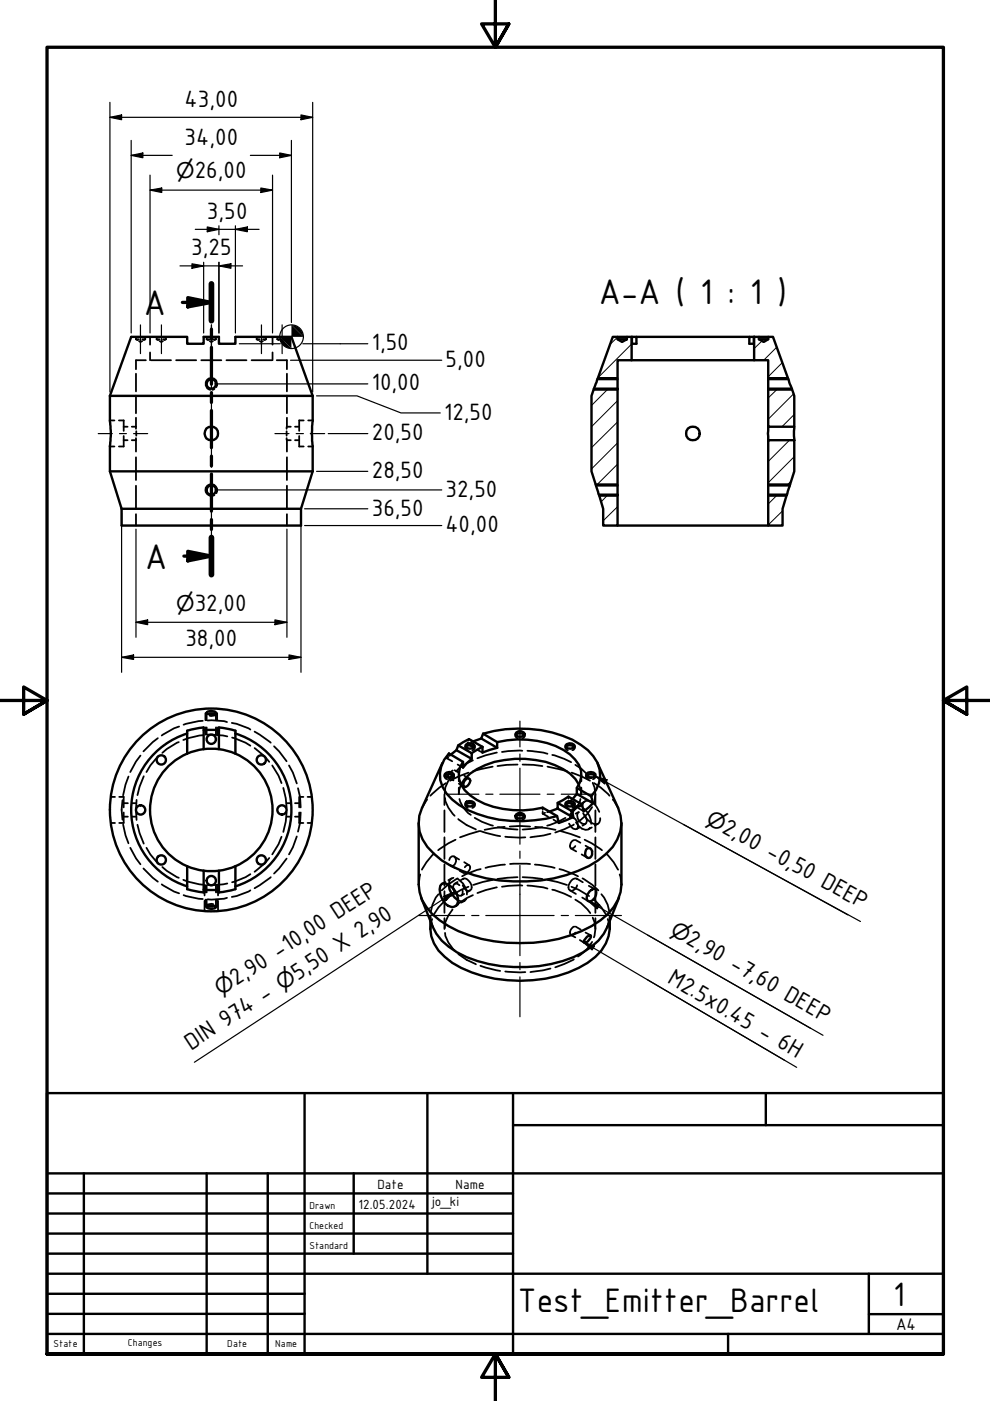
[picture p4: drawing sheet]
<svg xmlns="http://www.w3.org/2000/svg" width="210mm" height="297mm" viewBox="0 0 210 297" stroke-linecap="round" stroke-linejoin="round" font-family="sans-serif">
<!-- layer: Hatch (ISO) -->
<g fill="none" stroke="#000" stroke-width=".21">
<path d="M130.9 71.5l-1.6 1.6M133.9 72.9l-7.2 7.2M161.5 72.3l-1.6 1.6M164.7 73.6l-2.8 2.8M165.9 76.9l-3 3M129 82.4l-3.6 3.6M130.9 98.4l-4.5 4.5M130.9 93.9l-5.5 5.5M130.9 89.5l-5.5 5.4M130.9 84.9l-5.5 5.6M162.9 93.3v.1M164.9 82.4l-2 2"/>
<path d="M167.1 80.2l-.2 .2M167.4 93.3l-4.5 4.5M168.3 83.5l-5.4 5.4M168.4 96.8l-5.5 5.5M168.4 87.9l-2.6 2.6M128.9 104.9l-1.5 1.5M130.9 107.4l-3 3M164.8 104.9l-1.9 2M165.9 108.3l-3 3M167.8 102l-1 .9"/>
</g>
<!-- layer: Hidden (ISO) -->
<g fill="none" stroke="#000" stroke-width=".38">
<path d="M28.8 71.9h.7M28.8 71.9l.3 .2M28.8 71.4v.2M28.8 71.7v.2M28.8 79.2v3.8M29.5 72.3l.3 .2 .4-.2M30.2 71.9h.6M30.8 71.9l-.3 .2M30.8 71.4v.2M30.8 71.7v.2M30.9 76.4h-2.1v1.9M31.8 71.4v1.7"/>
<path d="M31.8 74.7v1.7M32 76.4h4.3M33.2 71.9h.6M33.2 71.9l.3 .2M33.2 71.4v.2M33.2 71.7v.2M33.8 72.3l.4 .2 .3-.2M34.5 71.9h.7M35.2 71.9l-.3 .2M35.2 71.4v.2M35.2 71.7v.2M37.3 76.4h4.3"/>
<path d="M42.7 76.4h4.2M43.8 71.9h.6M43.8 71.9l.3 .2M43.8 71.4v.2M43.8 71.7v.2M44.4 72.3l.4 .2 .3-.2M45.1 71.9h.7M45.8 71.9l-.3 .2M45.8 71.4v.2M45.8 71.7v.2M48 76.4h4.3M53.3 76.4h4.3"/>
<path d="M54.4 71.9h.7M54.4 71.9l.3 .2M54.4 71.4v.2M54.4 71.7v.2M55.1 72.3l.3 .2 .4-.2M55.8 71.9h.6M56.4 71.9l-.3 .2M56.4 71.4v.2M56.4 71.7v.2M57.8 71.4v1.7M57.8 74.7v1.7M58.7 76.4h2.1v1.9"/>
<path d="M58.8 71.9h.7M58.8 71.9l.3 .2M58.8 71.4v.2M58.8 71.7v.2M59.5 72.3l.3 .2 .3-.2M60.1 71.9h.7M60.8 71.9l-.3 .2M60.8 71.4v.2M60.8 71.7v.2M60.8 79.2v3.8M23.3 89.1h1M23.3 94.7h1"/>
<path d="M25.2 89.1h1v2.3M26.2 92.4v2.3h-1M26.2 90.5h.9M26.2 93.3h.9M27.9 90.5h.9M27.9 93.3h.9M28.8 90.5v.4M28.8 92.9v.4M28.8 83.9v3.7M28.8 88.6v1.9M28.8 93.3v2.4M28.8 97v4.8"/>
<path d="M28.9 91.4v1M45.5 82.4l-.5 .3M46 81.6l-.2 .5M60.8 92.9v.4M60.8 91.4v1M60.8 90.5v.4M60.8 90.5h.9M60.8 93.3h.9M60.8 83.9v3.7M60.8 88.6v1.9M60.8 93.3v2.4M60.8 97v4.8"/>
<path d="M62.5 90.5h.9M62.5 93.3h.9M63.4 92.4v2.3h1M64.4 89.1h-1v2.3M65.3 89.1h1M65.3 94.7h1M28.8 103v4.8M28.8 109v2.4M45.5 105l-.5 .1M46 104.1l-.2 .5M60.8 103v4.8M60.8 109v2.4"/>
<path d="M33.5 156.5l-1.1 .8-2 2M37.9 157.3l-2.5 1.5-1 .8M38 154l-1.1 .4-2.6 1.5M43 152.8l-.9 .1-3.2 .8M43 155.9l-3.1 .6-1 .4M43.6 151.2v1.5M43.6 154.2v1.6M43.8 151.1v1.6M43.8 154.2v1.6M44 152.8l3.5 .1 .6 .2M44 155.8l3.3 .1 .9 .2M44.4 151.2h.4a.78 .78 0 0 1 1 .3l-.3 .2-1.1 .1"/>
<path d="M45.8 151.1v1.6M45.8 154.2v1.6M46 151.2v1.5M46 154.2v1.6M49.1 153.3l1.1 .2 2.9 1.2M49.2 156.4l2.9 1.1 1 .6M54 155.1l3.4 2.4M54 158.6l2.1 1.8 1 1.1M58.1 158.2l1.1 1.1 1.6 2.1M95.2 159.8l-.1 .3M98.7 158.2v.1M98.7 158.4v.1"/>
<path d="M98.7 158.4v.3l.5 .4M99.1 157.7l1 .7M99.2 157.4l-.1 .3M99.4 156.7l-.1 .3M99.4 157.5l-.3 .2M100.3 157.2l-.4 .1M100.6 158.4v.3l-.5 .4M100.6 158.2v.1M100.6 158.4v.1M101.2 159l1.1 .6M105.3 159.6l-2.3 .5-1.8 .7M109.3 155.6v.2"/>
<path d="M109.3 155.9v.2M109.3 155.8v.3l.5 .4M110.7 159.2h-2.9l-1.4 .2M111.2 155.8l.1 .3-.6 .4M111.3 155.6v.2M111.3 155.9v.2M111.8 159.2l3.4 .4 .9 .2M119.9 158.2v.1M119.9 158.4v.1M120 158.4l-.1 .3 .5 .4M121.8 158.4l.1 .3-.6 .4M121.9 158.2v.1"/>
<path d="M121.9 158.4v.1M23.5 169h.9M23.5 174.5h.9M25.3 169h.9v2.2M26 169.7l-.2 2 .2 2.1M26.1 174.8l.5 2.3 .6 1.7M26.2 172.3v2.2h-.9M26.2 170.3h.9M26.2 173.2h.9M27.2 164.6l-.6 1.8-.5 2.2M27.6 179.8l1.2 2.2 1 1.2M28 170.3h.9"/>
<path d="M28 173.2h.9M29 169.6l-.2 2.1 .2 2.1M29.1 174.9l.5 1.7 .9 2.3M29.8 160.2l-1 1.3-1.2 2.2M30.5 164.6l-.9 2.2-.5 1.8M31.1 179.8l.8 1.4 1.7 1.9M33.6 160.3l-1.7 2-.8 1.4M57.7 162.3l1.4 2.2 .6 1.5M59.7 177.4l-.6 1.6-1.4 2.2M60.1 167.1l.5 2.1 .2 2M60.8 172.3l-.2 1.9-.5 2.2M60.8 170.3h.9"/>
<path d="M60.8 173.2h.9M61.3 162.3l.8 1.5 .8 2.3M62.5 170.3h.9M62.5 173.2h.9M62.9 177.3l-.8 2.3-.8 1.6M63.2 167.1l.4 1.9 .2 2.2M63.4 172.3v2.2h.9M63.8 172.3l-.2 2.1-.4 1.9M64.3 169h-.9v2.2M65.2 169h.9M65.2 174.5h.9M90.6 169.5l-1.1 1.8"/>
<path d="M94.2 164.3v.2M94.2 164.6v.1M94.2 168.4v2.3M94.2 171.8v4.6M94.2 177.5v4.6M94.3 164.5v.3l.5 .4M94.4 169.2a6.6 6.6 0 0 0 2 3.8M94.6 166l-1.4 1-2 1.7M94.7 160.8l1.2 .6M94.9 160.5l-.2 .3M95 164.8l1.1 .7M95.1 160.5l-.4 .3"/>
<path d="M95.6 160l-.3 .3M95.9 164.3l-.8 1.2-.7 1.4-.1 1.3M96 163.4l-.6 .5-.5 .8 .3 .1 .8-.5M96.2 164.5l.1 .3-.5 .4M96.3 164.3v.2M96.3 164.6v.1M96.4 163.3l1 .6M96.6 178l-1.5 .8-2.2 1.5M97 162.1l1.2 .6M97.2 173.7a12.9 12.9 0 0 0 3.7 2.2M97.3 166.2l1.1 .6M97.3 164.3v1.4"/>
<path d="M97.4 169.4a5.5 5.5 0 0 0 2.4 3.4M97.7 166.4l-.4 1.2v.8v-1.4M98.4 164.5l1 .6M98.7 170.4v.1M98.7 170.7v.1M98.7 170.6v.3l.5 .4M99.3 163.8l-2.1 .8-1.8 .9M100.3 161.2l-1.4 .6-1.6 1.1-.6 .7M100.6 170.6v.3l-.5 .4M100.6 173.4l1.6 .8 2.3 .9M100.6 170.4v.1M100.6 170.7v.1"/>
<path d="M101.7 176.2l-4.2 1.3M101.9 176.2l4.1 1.1M104.5 162.5l-4.2 1M105.5 175.4l4.2 .5M107 175.3l-4.3 .6M107.1 177.4l4.3 .1M108.1 175.2l2.1-.1 2.2 .1M109.3 173v.1M109.3 173.2v.1M109.3 173.2v.3l.5 .3M109.7 162.1l-2.3 .1-1.9 .2M110.8 162.1l2.3 .1 1.9 .2"/>
<path d="M111.2 173.2l.1 .3-.6 .3M111.3 173v.1M111.3 173.2v.1M113.5 175.3l4.3 .6M115 175.4l-4.2 .5M115.1 172.5l1.1 .7M115.1 171.2v.5M115.1 172.1v.4M115.6 172.3l-.5 .2M116.1 162.5l4.1 1M116.5 172.1l-.5 .1M116.7 176.8l-1.5 .4-2.7 .3"/>
<path d="M117.1 160.1l2.5 .8 1.5 .7M117.3 173.8l1.2 .7M118.9 176.2l4 1.3M119.9 173.4l-1.5 .8-2.4 .9M119.9 170.4v.1M119.9 170.7v.1M120 170.6l-.1 .3 .5 .4M120.5 170.1l1.1 .6M120.5 168.9v.4M120.5 169.7v.4M120.8 169.8l-.3 .3M121 179.9l1.2 .6"/>
<path d="M121.2 163.8l2.2 .8 1.7 .9M121.4 172.9l-.6 .4 .4-.1a1.85 1.85 0 0 1 1.1 2.6 1.4 1.4 0 0 1-1.7-1.2M121.4 169.4l-.3 .3M121.7 174.8l-2.1 1-1.9 .7M121.8 178.1a1.21 1.21 0 0 0-.8 1.8 .88 .88 0 0 0 1-.5M121.8 170.6l.1 .3-.6 .4M121.9 170.4v.1M121.9 170.7v.1M122 162.2l1.2 .7 2 2.1M122 178.1l1.1 .6M122.1 174.4a2.44 2.44 0 0 0 2.6 1.5l.4-.4M122.7 170.7l-.7 .4"/>
<path d="M122.7 172.2l-.7 .3M122.7 171.4l1.1 .6M122.7 172.2l-.2 .1a1.83 1.83 0 0 0 1.5 2.4l.3-.2 .2-.5-.5-1.2M122.7 166.4l.5 1.2v.8M122.9 175.4l-.6 .4M123 171l-.6-.1a1.72 1.72 0 0 0-.7 2.6M123.1 169.4a5.8 5.8 0 0 1-2.4 3.4M123.3 164.3v1.4M123.3 167v1.4M123.4 171a1.36 1.36 0 0 1 1-1.2 1.36 1.36 0 0 1 1.5 .5l.6 .8 .6 1M123.6 172.4a3.7 3.7 0 0 0 2.9 2.3 .98 .98 0 0 0 .8-1.2M123.8 171.4a4.1 4.1 0 0 1 1.5 3.3"/>
<path d="M124 178l1.5 .8 2.1 1.5M124 169.9l-.6 .4M124.1 179.3l1.1 .6M124.1 174.7l-.6 .4M124.3 164.3v.2M124.3 164.6v.1M124.3 164.5v.3l.5 .4M125.5 175.4l-.7 .4M125.5 171.1a8.2 8.2 0 0 1-2.9 3.1M125.7 166a5.3 5.3 0 0 1 .2 4.2M126 166l1.4 1 1.8 1.7M126.2 164.5v.3l-.5 .4"/>
<path d="M126.2 164.3v.2M126.2 164.6v.1M126.2 168.4v2.3M126.2 171.8v4.6M126.2 177.5v4.6M126.7 174.7l-.6 .4M129.9 169.5l1.2 1.8M30.4 184.1l2 2 1.1 .8M34.3 187.5l2.6 1.5 1.1 .4M34.4 183.8l1 .8 2.5 1.5M38.9 186.5l1 .4 3.1 .7M38.9 189.8l3.2 .7 .9 .1"/>
<path d="M43.4 187.6v2.3M43.4 191v2.2M43.6 187.7v1.5M43.6 190.7v1.6M43.8 187.7v1.5M43.8 190.7v1.6M45.2 191.7l-1.1 .1-.3 .1a.78 .78 0 0 0 1 .4h.3M45.8 187.7v1.5M45.8 190.7v1.6M46 187.7v1.5M46 190.7v1.6M46.2 187.6v2.3"/>
<path d="M46.2 191v2.2M48.1 190.4l-.6 .1-3.5 .2M48.2 187.3l-3.4 .4-.8-.1M53.1 188.8l-2.9 1.2-1.1 .2M53.1 185.3l-1 .7-2.9 1.1M57.1 181.9l-1 1.2-2.1 1.7M57.4 186l-3.4 2.3M60.8 182l-1.6 2.1-1.1 1.1M89.1 185.4l-.3 2.2M91.2 194.1v.4M91.2 194.9v.4M91.3 194.5l.5 2"/>
<path d="M91.6 194.9l-.4 2.1M92.1 181a11.4 11.4 0 0 0-2.6 3.4M93 189.6l-.6 .7-.7 1.5-.4 1.6M94.2 183.2v4.6M94.2 189v4.5M94.2 194.7v2.3M94.4 197.8a6.6 6.6 0 0 0 2 3.7M94.4 187l-.7 .4M94.7 190.7l-1.7 1.7-1 1.5M95.2 182.4a.76 .76 0 0 1 .9-.9 .76 .76 0 0 1 .6 1 .92 .92 0 0 1-1.1 1l-.1-.1M95.6 183.5l.9 .6M95.8 186.2l-.7 .4"/>
<path d="M95.9 192.8l-.8 1.3-.7 1.4-.1 1.3M96.1 186.1l-.5 .3-.4 .5v.7M96.3 181.6l1 .6M97 186.2l-2 1.4-1.3 1.2M97 187l-.6 .4M97.1 186.4a3.9 3.9 0 0 1 1.9 3.3M97.2 191.8l-.7 .3M97.4 187.7l-.8-.4-.3 .2-.2 .4v.6M97.5 184.6l.9 .6M98 188.7v.9l-.2 .3h-.5l-.5-.3M98.2 186.4v-.1a1.79 1.79 0 0 1 1.7 2.2l-.2 .3a1.21 1.21 0 0 1-1.6-1.1M98.2 186.3l-.6 .4"/>
<path d="M98.4 182.8l1 .6M98.4 189.5l-.5 .4M98.5 191l-.7 .4M98.6 183.9a.67 .67 0 0 1 1-.3 1.53 1.53 0 0 1-.9 1.6M98.9 190.6l-.5 .5h-.6l-.7-.2M99.3 188l-1.5 .6-2.2 1.4M99.7 188.8l-.6 .4M100.3 189.8l-1.4 .6-1.6 1.1-.6 .6M101.9 184.3l-.8 .2-3.1 1.3M104.5 186.5l-4.2 1.1M105.3 188.1l-2.3 .6-1.8 .6M107.1 183.3l-4.2 .7"/>
<path d="M108.1 183.2h4.3M109.7 186l-4.2 .4M110.7 187.8h-2.9l-1.4 .2M110.8 186l4.2 .4M111.8 187.8l3.4 .3 .9 .3M113.4 183.3l4.2 .7M116.1 186.5l4.1 1.1M117.1 188.6l2.5 .9 1.5 .7M118.6 184.3l4 1.5M120.8 188.8l1.3 .7M121 198.2l1 .5M121.2 188l1.5 .6 2.2 1.4"/>
<path d="M121.8 196.5l-.5 .3a.86 .86 0 0 0 0 1.5l.6-.3 .1-.3M122 190.7l1.2 .8 2 2.1M122 196.5l1.1 .6M122.3 186.4v-.1a1.73 1.73 0 0 0-1.7 2.2l.2 .3a1.18 1.18 0 0 0 1.6-1.1M122.3 186.3l1.3 .8M122.9 199.3l1 .6M123.3 181.2l1.2 .6M123.4 190.3l1.3 .8M123.5 186.2l2 1.4 1.4 1.2M124.1 197.7l1.1 .6M124.8 187.8l1.4 .7M125.5 199.7a8.2 8.2 0 0 1-2.9 3.1"/>
<path d="M125.7 194.5a5.3 5.3 0 0 1 .2 4.2M125.7 190.7l.5 .3 1.3 1.4 1 1.5M126.2 183.2v4.6M126.2 189v4.5M126.2 194.7v2.3M127.5 189.6l.6 .7 .7 1.5 .4 1.6M128.5 181a11.4 11.4 0 0 1 2.6 3.4M128.8 194.9l.5 2.1M129.2 194.5l-.4 2M129.3 194.1v.4M129.3 194.9v.4M131.4 185.4l.4 2.2"/>
<path d="M97.2 202.2a12.9 12.9 0 0 0 3.7 2.3M101.9 204.8l4.1 1.1M107.1 206l4.3 .1M116.7 205.3l-1.5 .4-2.7 .4M121.7 203.4l-2.1 1-1.9 .7"/>
</g>
<!-- layer: Visible (ISO) -->
<g fill="none" stroke="#000" stroke-width=".51">
<path d="M129.9 71.4h1v.5l1 .6 1-.6v-.5h1v5h-3v4h-4.2zM130.9 71.4h2M130.9 71.9h2M133.9 71.4h.1M133.9 76.4h26M134 71.4h.9v1.5h-.9zM134.9 71.4h24M158.9 71.4h.9v1.5h-.9zM159.8 71.4h.1M159.9 71.4h1v.5l1 .6 1-.6v-.5h1l3.2 9h-4.2v-4h-3zM160.9 71.4h2M160.9 71.9h2"/>
<path d="M23.3 83.9v5.2a20.1 20.1 0 0 1 0 5.6v5.2l2.5 8M23.3 83.9l4.5-12.5h11.9v1.5h3.5v-1.5h3.2v1.5h3.5v-1.5h11.9l4.5 12.5M23.3 83.9h43M23.3 99.9h43M66.3 83.9v5.2a20.1 20.1 0 0 0 0 5.6v5.2M66.3 99.9l-2.5 8v3.5h-38v-3.5M125.9 82.4h5v20.5h-4.5l-1-3v-16zM126.7 80.4l-.8 2M130.9 80.4v2M162.9 93.3h5.5v6.6l-1 3h-4.5zM162.9 82.4h5l.5 1.5v6.6h-5.5zM162.9 80.4v2"/>
<path d="M162.9 90.5v2.8M167.1 80.4l.8 2M168.4 90.5v2.8M25.8 107.9h38M126.4 102.9l.6 2M127 104.9h3.9v6.5h-3v-3.5zM130.9 102.9v2M130.9 111.4h32M162.9 104.9h3.9l-.9 3v3.5h-3zM162.9 102.9v2M167.4 102.9l-.6 2M39.7 154.9l3.5-.7v4.6"/>
<path d="M39.7 155.5a17 17 0 0 0-11.9 16.2 17 17 0 0 0 11.9 16.2M39.7 154.9v4.9M43.2 154.8h3.2M43.9 151l.9-.3a.93 .93 0 0 1 1 .4 1.56 1.56 0 0 1-2 .1zM46.4 158.8v-4.6l3 .6 .5 .1v4.9M49.9 155.5a17 17 0 0 1 11.9 16.2 17 17 0 0 1-11.9 16.2M96.8 159.1l-1.2 .9M97.2 158l2.8 1.7v1.2l-3.2-1.8zM97.2 158l2.2-1.3 2.9 1.7M98.7 158.4a1.3 1.3 0 0 1 1.9 0M98.7 157.9a1.29 1.29 0 0 1 1.9 .2 1.11 1.11 0 0 1-1.9 .1zM102 156.6l3.4 1.9"/>
<path d="M102.3 158.4l-2.3 1.3M102.3 158.4v1.2l3.1-1.1M102.4 155.6a27.8 27.8 0 0 1 18.9 1.2 11.3 11.3 0 0 1 5.4 4.9 6.2 6.2 0 0 1-1.4 7.1M102.4 155.6l-.4 1-1.7 .6M102.4 155.6l3 1.7v1.2M105.4 157.3a20.3 20.3 0 0 1 14 1.7 7.6 7.6 0 0 1 3.8 4.4l.1 1.2-.4 1.3-.6 1.2M109.3 155.8a1.3 1.3 0 0 1 1.9 0M109.5 155.3a1.14 1.14 0 0 1 1.8 .3 1.1 1.1 0 0 1-1 .6 1.1 1.1 0 0 1-1-.6zM120 158.4a1.3 1.3 0 0 1 1.8 0M120.1 157.8a1.13 1.13 0 0 1 1.8 .4 1.29 1.29 0 0 1-1.9 .2l-.1-.3zM88.8 174.5v13.1a8.5 8.5 0 0 0 2.8 6.2 25.1 25.1 0 0 0 15.8 6.1 32.6 32.6 0 0 0 18.1-3.6 11.8 11.8 0 0 0 6.1-7.1l.2-1.6v-13.1M93.8 161.8l-4.3 9.5a8 8 0 0 0 2.5 9.7 22.3 22.3 0 0 0 11.1 5.2 33.9 33.9 0 0 0 21.7-2.6 14 14 0 0 0 6.1-5.6 7.4 7.4 0 0 0 .2-6.7l-4.4-9.5"/>
<path d="M94.3 164.5a1.38 1.38 0 0 1 1.9 0M94.3 164.1a1.24 1.24 0 0 1 1.9 0v.4a1.24 1.24 0 0 1-1.9 0zM97.7 166.4a9.3 9.3 0 0 1 5.2-4.2 20.3 20.3 0 0 1 16.5 .9l1.4 .9 1.2 1.1 .7 1.3M98.2 161.5a5 5 0 0 0 1.5 7.1 17.9 17.9 0 0 0 13.3 3l2.1-.4 3 1.8 .4 1.5 3-1.2M98.7 170.6a1.3 1.3 0 0 1 1.9 0M98.9 165.1h.5a1.15 1.15 0 0 1-.7 1.8l-.3-.1a1.28 1.28 0 0 1 .5-1.7zM98.9 170a1.2 1.2 0 0 1 1.7 .5 1.29 1.29 0 0 1-1.9 .2v-.4zM100 160.9l-1.8 1.8v-1.2l-3-1.7a6.5 6.5 0 0 0 .7 9.7 22.1 22.1 0 0 0 14.9 4.6l5-.5 2.3-.6M109.3 173.2a1.3 1.3 0 0 1 1.9 0M109.5 172.6a1.14 1.14 0 0 1 1.8 .4 1.1 1.1 0 0 1-1 .6 1.1 1.1 0 0 1-1-.6zM118.2 171.4v-1.2l2.9 1.7 .4 1.4-3.3-1.9-1.7 .7M118.2 170.2l2.3-1.3 2.9 1.6"/>
<path d="M120 170.6a1.3 1.3 0 0 1 1.8 0M120 170.2a1.36 1.36 0 0 1 1.9 .1 1.09 1.09 0 0 1-1 .7 1.09 1.09 0 0 1-1-.5zM121.4 169.4l.9-1.1 3.4 2M122.3 168.3v-1.2l3 1.7M123.4 170.5l-2.3 1.4M124.3 164.5a1.3 1.3 0 0 1 1.9 0M124.7 163.8l.6-.1 .6 .1 .3 .3v.4a1.24 1.24 0 0 1-1.9 0v-.4zM125.3 168.8l.4 1.5M125.7 170.3l-1.9 1.7-.4-1.5M39.7 188.5l3.5 .7M39.7 183.7a13 13 0 0 1-5.2-19.9 13 13 0 0 1 20.6 0 13 13 0 0 1-5.2 19.9M39.7 183.7l1.7 .6 1.8 .3"/>
<path d="M39.7 183.7v4.8M43.2 188.6h3.2M43.2 184.6h3.2M43.2 184.6v4.6M43.9 192.2l.9-.3 .7 .2 .3 .2a1.38 1.38 0 0 1-2 0zM46.4 184.6v4.6l3.5-.7M49.9 183.7v4.8M49.9 183.7l-1.7 .6-1.8 .3M89.3 190.3l2.5 6.2a11.2 11.2 0 0 0 5.1 5.4 30 30 0 0 0 26.7 0 11.2 11.2 0 0 0 5.2-5.4l2.5-6.2M91.2 195.3a8.2 8.2 0 0 0 3.1 7.6 20.9 20.9 0 0 0 10.6 4.6 28.4 28.4 0 0 0 19.7-3.4 9.1 9.1 0 0 0 4.7-8.8M93.5 187.6a1.43 1.43 0 0 1 1.9 .2 3.3 3.3 0 0 1 1.4 4.1 1.92 1.92 0 0 1-2.8-.9 3.5 3.5 0 0 1-.5-3.4zM95.2 187.6a4.2 4.2 0 0 0 1.9 3.3"/>
<path d="M96.1 188.5l.7 1.1M124.3 180.1a.66 .66 0 0 1 1 0 1.15 1.15 0 0 1-.5 1.8 1.1 1.1 0 0 1-.5-1.8zM124.5 198.6l.7-.3a1.44 1.44 0 0 1-1.1 1.6h-.2a.73 .73 0 0 1 .3-1zM125 189l.9-.5h.3a1.68 1.68 0 0 1-1.5 2.6 1.41 1.41 0 0 1 .3-2.1z"/>
<circle cx="44.8" cy="81.4" r="1"/>
<circle cx="44.8" cy="91.9" r="1.46"/>
<circle cx="146.9" cy="91.9" r="1.46"/>
<circle cx="44.8" cy="103.9" r=".99"/>
<circle cx="44.8" cy="156.7" r=".98"/>
<circle cx="29.8" cy="171.7" r=".98"/>
<circle cx="34.2" cy="161.1" r=".98"/>
<circle cx="44.8" cy="171.7" r="21.5"/>
<circle cx="55.4" cy="161.1" r=".98"/>
<circle cx="59.8" cy="171.7" r=".98"/>
<circle cx="34.2" cy="182.3" r=".98"/>
<circle cx="44.8" cy="186.7" r=".98"/>
<circle cx="55.4" cy="182.3" r=".98"/>
</g>
<!-- layer: Visible Narrow (ISO) -->
<path d="M46 81.6a1.28 1.28 0 0 0-1.7-1.4 1.31 1.31 0 0 0-.7 1.4 1.31 1.31 0 0 0 1 1.1M125.9 82.7h5M126.7 80.1h4.2M162.9 82.7h5.1M162.9 80.1h4.2M46 104.1a1.26 1.26 0 0 0-1-1.4 1.26 1.26 0 0 0-1.4 1 1.26 1.26 0 0 0 1 1.4M126.2 102.7h4.7M127.1 105.1h3.8M162.9 105.1h3.9M162.9 102.7h4.7" fill="none" stroke="#000" stroke-width=".38"/>
<!-- layer: Section Line (ISO) -->
<g fill="none" stroke="#000" stroke-width=".7">
<path d="M38.7 64.1h6.1M39.8 63.1l5 1-5 1zM44.8 60.2v7.8M44.8 69.8v2.1M44.8 73.6v7.9M44.8 83.2v2.1M44.8 87v7.9M44.8 96.7v2.1M39 117.9h5.8M39.8 116.9l5 1-5 1zM44.8 100.5v7.9M44.8 110.2v2.1"/>
<path d="M44.8 114v7.8"/>
</g>
<path d="M44.8 60.2v7.8M44.8 114v7.8" fill="none" stroke="#000" stroke-width="1.2"/>
<g fill="#000">
<path d="M39.8 63.1l5 1-5 1z" fill-rule="evenodd"/>
<path d="M39.8 116.9l5 1-5 1z" fill-rule="evenodd"/>
</g>
<!-- layer: Border (ISO) -->
<path d="M105 0v10l-2.9-4.9h5.8l-2.9 4.9 2.9-4.9M0 148.5h10l-5-2.8v5.7l5-2.9-5 2.9M210 148.5h-10l5-2.8v5.7l-5-2.9 5 2.9M10 287.1v-277.1h190v277.1h-190h190M107.9 292l-2.9-4.9 2.9 4.9h-5.8l2.9-4.9v9.9" fill="none" stroke="#000" stroke-width=".7"/>
<!-- layer: Title (ISO) -->
<g fill="none" stroke="#000" stroke-width=".51">
<path d="M10 231.8h190v55.3h-190zM64.6 231.8v55.3M90.6 231.8v38.3M108.8 238.6h91.2M108.8 231.8v55.3M162.4 231.8v6.8M10 253h98.8M10 257.3h98.8M10 248.8h190M17.8 248.8v38.3M43.8 248.8v38.3M56.8 248.8v38.3"/>
<path d="M75 248.8v17M10 261.5h98.8M10 265.8h98.8M10 270.1h190M10 274.3h54.6M10 278.6h54.6M184.2 278.6h15.8M184.2 270.1v12.7M10 282.8h190M154.4 282.8v4.3"/>
</g>
<!-- layer: Dimension (ISO) -->
<g fill="none" stroke="#000" stroke-width=".25">
<path d="M23.3 24.9l2.5-.5v1zM23.3 24.9h43M23.3 21.7v61.4M27.8 32.9l2.5-.5v1.1zM27.8 32.9h8.7M27.8 29.8v40.8M31.8 37.1v33.5M53.1 32.9h8.7M55.3 39.9l2.5 .4-2.5 .5zM57.8 37.1v33.5M59.3 32.4l2.5 .5-2.5 .6zM61.8 29.8v38.6"/>
<path d="M63.8 24.4l2.5 .5-2.5 .5zM66.3 21.7v61.4M31.8 40.3l2.5-.4v.9zM31.8 40.3h26M38.2 56.4h13.2M40.7 55.9l2.5 .5-2.5 .5zM41.4 48.6h13.5M43.2 55.6v15M43.9 48.1l2.5 .5-2.5 .5zM46.4 56.4l2.6-.5v1zM46.4 47.9v1.9M46.4 55.6v15"/>
<path d="M49.9 48.6l2.6-.5v1zM49.9 47.9v22.7M50.7 72.9h4.6M55.5 72.9h3.9M61.6 76.4h32.1M64.2 72.9h13.8M45.6 81.4h32.4M67.1 83.9h8.6l9.3 3.7h8.3M67.1 99.9h10.9M69.6 91.9h8.4M25.8 108.7v33.8M28.8 112.2v22.9"/>
<path d="M45.6 103.9h48.1M60.8 112.2v22.9M63.8 108.7v33.8M64.6 107.9h13.4M64.6 111.4h29.1M25.8 139.4l2.5-.5v.9zM25.8 139.4h38M28.8 131.9l2.5-.5v1zM28.8 131.9h32M58.3 131.4l2.5 .5-2.5 .5zM61.3 138.9l2.5 .5-2.5 .4z"/>
<circle cx="61.8" cy="71.4" r="2.51"/>
</g>
<g fill="#000">
<path d="M23.3 24.9l2.5-.5v1z" fill-rule="evenodd"/>
<path d="M27.8 32.9l2.5-.5v1.1z" fill-rule="evenodd"/>
<path d="M31.8 40.3l2.5-.4v.9z" fill-rule="evenodd"/>
<path d="M59.3 32.4l2.5 .5-2.5 .6z" fill-rule="evenodd"/>
<path d="M63.8 24.4l2.5 .5-2.5 .5z" fill-rule="evenodd"/>
<path d="M40.7 55.9l2.5 .5-2.5 .5z" fill-rule="evenodd"/>
<path d="M43.9 48.1l2.5 .5-2.5 .5z" fill-rule="evenodd"/>
<path d="M46.4 56.4l2.6-.5v1z" fill-rule="evenodd"/>
<path d="M49.9 48.6l2.6-.5v1z" fill-rule="evenodd"/>
<path d="M55.3 39.9l2.5 .4-2.5 .5z" fill-rule="evenodd"/>
<path d="M59.3 71.4l2.5 2.5a2.39 2.39 0 0 1-2.5-2.5z" fill-rule="evenodd"/>
<path d="M61.8 68.9l2.5 2.5h-5l2.5 2.5z" fill-rule="evenodd"/>
<path d="M61.8 68.9a2.6 2.6 0 0 1 2.5 2.5z" fill-rule="evenodd"/>
<path d="M25.8 139.4l2.5-.5v.9z" fill-rule="evenodd"/>
<path d="M28.8 131.9l2.5-.5v1z" fill-rule="evenodd"/>
<path d="M58.3 131.4l2.5 .5-2.5 .5z" fill-rule="evenodd"/>
<path d="M61.3 138.9l2.5 .5-2.5 .4z" fill-rule="evenodd"/>
</g>
<!-- layer: Centerline (ISO) -->
<g fill="none" stroke="#000" stroke-width=".25">
<path d="M29.8 68.9v6.1M34.2 68.9v6.1M44.8 72.5v-3.6v10.4M55.4 68.9v6.1M59.8 68.9v6.1M20.8 91.9h3M25.3 91.9h1.5M28.3 91.9h3M44.8 80.8v1.5M44.8 83.8v5.3M44.8 90.7v1.4M44.8 93.6v5.4"/>
<path d="M58.3 91.9h3M62.8 91.9h1.5M65.8 91.9h3M44.8 100.5v1.5M44.8 103.6v10.3M110.2 152.9v5.5M110.2 159.9v1.5M110.2 162.9v16.1M110.2 180.5v1.5M110.2 183.5v19.1M110.2 204.1v1.5M110.2 207.1v8.5"/>
</g>
<!-- layer: Symbol (ISO) -->
<path d="M126.2 164.6l2.5 .7-.5 .9zM126.2 164.6l53.6 29.4M144.9 174.8l37.5 20.6M94 190l2.4-.9-1.8 1.8zM96.4 189.1l-55.2 36.1M123.6 199.8l2.4 .8-.5 .8zM123.6 199.8l42.7 25M124.7 191.1l2.4 .8-.5 .8zM124.7 191.1l47.2 26.9M137.3 198.2l37.2 21.3M137.2 207.7l31.7 18.6" fill="none" stroke="#000" stroke-width=".25"/>
<g fill="#000">
<path d="M126.2 164.6l2.5 .7-.5 .9z" fill-rule="evenodd"/>
<path d="M94 190l2.4-.9-1.8 1.8z" fill-rule="evenodd"/>
<path d="M124.7 191.1l2.4 .8-.5 .8z" fill-rule="evenodd"/>
<path d="M123.6 199.8l2.4 .8-.5 .8z" fill-rule="evenodd"/>
</g>
<!-- layer: Center Mark (ISO) -->
<path d="M94.7 168.4h6.8M103 168.4h1.5M106 168.4h8.5M116 168.4h1.5M119 168.4h6.7M88.8 194.1h9.7M100 194.1h1.5M103 194.1h14.5M119 194.1h1.5M122 194.1h9.8" fill="none" stroke="#000" stroke-width=".25"/>
<g font-size="8.1">
<text x="126.9" y="64.4">A-A ( 1 : 1 )</text>
<text x="30.5" y="66.7">A</text>
<text x="30.8" y="120.6">A</text>
</g>
<g font-size="7.7">
<text x="109.8" y="278.2">Test_Emitter_Barrel</text>
<text x="189.4" y="276.8">1</text>
</g>
<g font-size="5.4">
<text x="39.1" y="22.6">43,00</text>
<text x="39.1" y="30.7">34,00</text>
<text x="41.3" y="37.8">26,00</text>
<text x="43.9" y="46.3">3,50</text>
<text x="40.5" y="54.1">3,25</text>
<text x="78.8" y="74.3">1,50</text>
<text x="94.4" y="77.8">5,00</text>
<text x="78.8" y="82.8">10,00</text>
<text x="94.2" y="88.9">12,50</text>
<text x="78.8" y="93.3">20,50</text>
<text x="78.8" y="101.3">28,50</text>
<text x="94.4" y="105.3">32,50</text>
<text x="78.8" y="109.3">36,50</text>
<text x="94.4" y="112.8">40,00</text>
<text x="41.3" y="129.5">32,00</text>
<text x="39.3" y="137">38,00</text>
<text x="152.8" y="176.3" transform="rotate(29 152.8 176.3)">2,00 -0,50 DEEP</text>
<text x="145.2" y="199.9" transform="rotate(30 145.2 199.9)">2,90 -7,60 DEEP</text>
<text x="50.1" y="209.1" transform="rotate(-33 50.1 209.1)">2,90 -10,00 DEEP</text>
<text x="63.1" y="207.9" transform="rotate(-33 63.1 207.9)">5,50 X 2,90</text>
<text x="141.3" y="208.2" transform="rotate(30 141.3 208.2)">M2.5x0.45 - 6H</text>
<text x="40.5" y="222.7" transform="rotate(-33 40.5 222.7)">DIN 974 -</text>
</g>
<g font-size="4.6">
<text x="37.3" y="37.8">⌀</text>
<text x="37.3" y="129.5">⌀</text>
<text x="149.4" y="174.5" transform="rotate(29 149.4 174.5)">⌀</text>
<text x="141.9" y="198" transform="rotate(30 141.9 198)">⌀</text>
<text x="46.8" y="211.3" transform="rotate(-33 46.8 211.3)">⌀</text>
<text x="59.8" y="210" transform="rotate(-33 59.8 210)">⌀</text>
</g>
<text font-size="3.9" x="190" y="282">A4</text>
<g font-size="3">
<text x="76" y="256.3">12.05.2024</text>
<text x="80" y="252">Date</text>
<text x="91.6" y="255.7">jo_ki</text>
<text x="96.6" y="252">Name</text>
</g>
<g font-size="2.3">
<text x="65.6" y="256.3">Drawn</text>
<text x="65.6" y="260.5">Checked</text>
<text x="65.6" y="264.8">Standard</text>
<text x="11.4" y="285.7">State</text>
<text x="27.1" y="285.4">Changes</text>
<text x="48.2" y="285.7">Date</text>
<text x="58.4" y="285.7">Name</text>
</g>
</svg>
